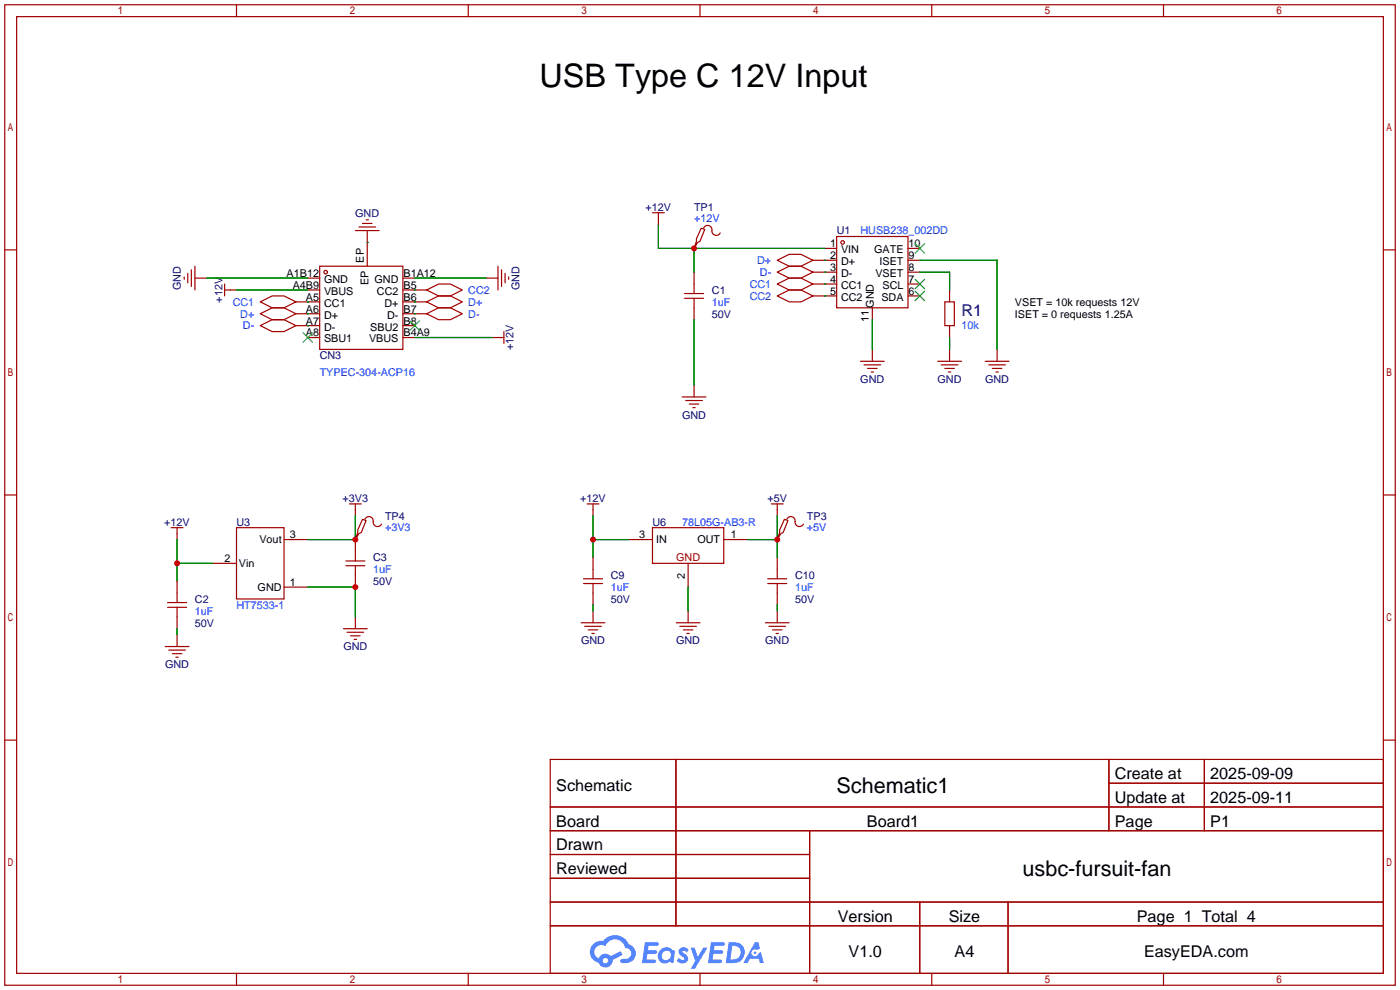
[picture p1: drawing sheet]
<svg xmlns="http://www.w3.org/2000/svg" width="299mm" height="212mm" viewBox="0 0 299 212" stroke-linecap="round" stroke-linejoin="round" font-family="sans-serif">
<g fill="none" stroke="#a10000" stroke-width=".25">
<path d="M1 1h297.2v209.6h-297.2zM3.6 3.6h292.1v204.4h-292.1zM50.5 1v2.6M100.1 1v2.6M149.6 1v2.6M199.1 1v2.6M248.7 1v2.6M1 53.4h2.6M295.7 53.4h2.5M1 105.8h2.6M295.7 105.8h2.5M1 158.2h2.6"/>
<path d="M295.7 158.2h2.5M117.6 162.3h178.1v45.7h-178.1zM117.6 172.5h178.1M117.6 177.5h178.1M144.5 162.3v35.6M173 177.5v30.5M237 162.3v15.2M237 167.4h58.7M257.4 162.3v15.2M117.6 182.6h55.4M117.6 192.8h178.1M117.6 187.7h55.4"/>
<path d="M117.6 197.9h178.1M196.6 192.8v15.2M215.4 192.8v15.2M50.5 208v2.6M100.1 208v2.6M149.6 208v2.6M199.1 208v2.6M248.7 208v2.6"/>
</g>
<g fill="#5487ff">
<path d="M145.3 202.7a1.3 1.3 0 0 1 1.9 .3l-.4 .6a.54 .54 0 0 0-.9-.2l.1 .2a1.34 1.34 0 0 1 .9 1.8 1.47 1.47 0 0 1-2.3-.1l.5-.6 .8 .5a.31 .31 0 0 0 .4-.3 .31 .31 0 0 0-.3-.4 1.12 1.12 0 0 1-.7-1.8z"/>
<path d="M147.6 202.5h.9l.6 2 1.2-2h.9l-2.7 4.6h-.9l1-1.7z"/>
<path d="M137.8 201.4h1.7a1.31 1.31 0 0 1 1.2 .2 .4 .4 0 0 1-.3 .5l-1.8 .1-.1 .9h1.6a.4 .4 0 0 1 .4 .4 .4 .4 0 0 1-.5 .4h-1.6l-.2 1.2h1.4a.46 .46 0 0 1 .5 0 .46 .46 0 0 1 .1 .5l-.4 .2h-2.6z"/>
<path d="M151.9 201.4h1.7a1.32 1.32 0 0 1 1.2 .2 .39 .39 0 0 1-.3 .5l-1.8 .1-.1 .9h1.6a.4 .4 0 0 1 .4 .4 .4 .4 0 0 1-.4 .4h-1.7l-.2 1.2h1.4a.46 .46 0 0 1 .5 0 .46 .46 0 0 1 .1 .5l-.4 .2h-2.6z"/>
<path d="M161.3 201.4h.8l.3 1.3-.6 .4a.75 .75 0 0 0-1.1 .3 .75 .75 0 0 0 .5 1 .75 .75 0 0 0 .9-.7l.5-.2 .6 2.3h-.8l-.3-.9h-1.8l-.5 .9h-1z"/>
<path d="M155.7 201.4l-.6 4.4h1.5a2.27 2.27 0 0 0 2.6-2.2 2.27 2.27 0 0 0-2.7-2.2zM156.5 202.1a1.5 1.5 0 0 1 1.8 1.6 1.5 1.5 0 0 1-1.9 1.4h-.3z"/>
<path d="M141.2 203a1.6 1.6 0 0 0-.3 2.3 1.6 1.6 0 0 0 2.3 .2l.7 .3 .3-2.4-.1-.3-.5-.1a1.58 1.58 0 0 0-2.4 0zM141.8 203.5a.98 .98 0 0 1 1.6 .4 .98 .98 0 0 1-1.1 1.3 .94 .94 0 0 1-.9-.7 .94 .94 0 0 1 .4-1z"/>
<path d="M126.8 201.8a2.37 2.37 0 0 0 1.1 4 1.54 1.54 0 0 0 1.8 1 1.54 1.54 0 0 0 1.2-1.6l2.2-1.1-.5-.8-2 1a1.57 1.57 0 0 0-2.7 .5 1.5 1.5 0 0 1-.7-2.1 1.5 1.5 0 0 1 2.2-.5 2.23 2.23 0 0 1 2.3-1.4 2.23 2.23 0 0 1 2 1.8 1.16 1.16 0 0 1 1.2 1.1 1.16 1.16 0 0 1-1.1 1.2h-.7a.47 .47 0 0 0-.5 .4 .47 .47 0 0 0 .4 .5 2.17 2.17 0 0 0 2.5-.9 2.17 2.17 0 0 0-.3-2.7l-.8-.4a3.2 3.2 0 0 0-5.5-.7l-1.1 .1zM128.8 205.3a.6 .6 0 0 1 1.2 0 .6 .6 0 0 1-1.2 0z"/>
<circle cx="161.4" cy="203.6" r=".28"/>
</g>
<g fill="none" stroke="#a10000" stroke-width=".25">
<path d="M39.4 59.2v.5M40.1 58.4v2.1M40.9 57.7v3.5M41.7 59.4h2.5M41.7 56.9v5.1M65.8 59.4h2.5M68.3 56.9h17.8v17.8h-17.8zM75.9 49.3h5.1M76.7 48.5h3.6M77.5 47.8h2M78.2 47h.5M78.5 49.3v7.6"/>
<path d="M86.1 59.4h2.5M103.9 59.4h2.5M106.4 56.9v5.1M107.2 57.7v3.5M107.9 58.4v2.1M108.7 59.2v.5M139.4 45.5h2.6M140.7 45.5v2.5M148.3 52.8v.3M148.3 58.2v4.5M149.9 48.8l.7 .2-1 2.6-.5 .2-.8 1.3 .5-1.5v-.5zM150.4 48.8a.93 .93 0 0 1 1.1-.6 .93 .93 0 0 1 .6 1.1 .94 .94 0 0 0 .7 1 .94 .94 0 0 0 1.1-.5"/>
<path d="M166.1 58.2l2.6-1.3h2.5l2.5 1.3-2.5 1.2h-2.5zM166.1 55.6l2.6-1.2h2.5l2.5 1.2-2.5 1.3h-2.5zM173.7 55.6h5.1M173.7 58.2h5.1M176.3 53.1h2.5M178.8 50.5h15.3v15.3h-15.3zM194.1 53.1h2.5M194.1 55.6h2.5M194.1 58.2h2.5M48 62h2.5M48 60.7v2.5M55.6 64.5l2.6-1.3h2.5l2.5 1.3-2.5 1.3h-2.5z"/>
<path d="M55.6 67.1l2.6-1.3h2.5l2.5 1.3-2.5 1.2h-2.5zM55.6 69.6l2.6-1.3h2.5l2.5 1.3-2.5 1.3h-2.5zM63.2 64.5h5.1M63.2 67.1h5.1M63.2 69.6h5.1M65.8 62h2.5M65.8 72.1h2.5M86.1 62h5.1M86.1 64.5h5.1M86.1 67.1h5.1M86.1 69.6h2.5M86.1 72.1h2.5"/>
<path d="M91.2 62l2.5-1.3h2.6l2.5 1.3-2.5 1.2h-2.6zM91.2 64.5l2.5-1.3h2.6l2.5 1.3-2.5 1.3h-2.6zM91.2 67.1l2.5-1.3h2.6l2.5 1.3-2.5 1.2h-2.6zM105.2 72.1h2.5M107.7 70.9v2.5M146.3 62.7h4.1M146.3 63.8h4.1M148.3 63.8v4.5M166.1 60.7l2.6-1.3h2.5l2.5 1.3-2.5 1.3h-2.5zM166.1 63.2l2.6-1.2h2.5l2.5 1.2-2.5 1.3h-2.5zM173.7 60.7h5.1M173.7 63.2h5.1"/>
<path d="M183.9 77.2h5.1M184.7 78h3.5M185.4 78.7h2.1M186.2 79.5h.5M186.4 65.8v2.5M186.4 74.7v2.5M194.1 60.7h2.5M194.1 63.2h2.5M200.4 77.2h5.1M201.2 78h3.5M201.9 64.5h2.1v5.1h-2.1zM201.9 78.7h2.1"/>
<path d="M202.7 79.5h.5M202.9 62v2.5M202.9 69.6v2.5M202.9 74.7v2.5M210.6 77.2h5M211.3 78h3.6M212.1 78.7h2M212.9 79.5h.5M213.1 74.7v2.5M145.8 84.8h5.1M146.6 85.6h3.5M147.3 86.4h2.1"/>
<path d="M148.1 87.1h.5M148.3 82.3v2.5M36.6 112.8h2.5M37.8 112.8v2.5M50.5 112.8h10.2v15.2h-10.2zM60.7 115.3h5.1M73.9 119.9h4.1M74.7 107.7h2.5M75.9 107.7v2.5M75.9 115.1v4.8M77.5 111l.7 .3-1 2.5-.5 .2-.8 1.3 .6-1.5v-.5zM78 111a.93 .93 0 0 1 1.1-.6 .93 .93 0 0 1 .7 1.1 .94 .94 0 0 0 .6 1 .94 .94 0 0 0 1.1-.5"/>
<path d="M125.5 107.7h2.5M126.7 107.7v2.5M126.7 119.1v4.6M134.4 115.3h5M139.4 112.8h15.3v7.6h-15.3zM154.7 115.3h5.1M164.8 107.7h2.6M166.1 107.7v2.5M166.1 115.1v.2M166.1 119.1v4.6M167.6 111l.8 .3-1 2.5-.5 .2-.8 1.3 .5-1.5v-.5zM168.1 111a.93 .93 0 0 1 1.2-.6 .93 .93 0 0 1 .6 1.1 .94 .94 0 0 0 .7 1 .94 .94 0 0 0 1.1-.5"/>
<path d="M35.3 138.2h5.1M35.8 128.8h4.1M35.8 129.8h4.1M36.1 138.9h3.5M36.8 139.7h2.1M37.8 124.2v4.6M37.8 129.8v4.6M37.8 135.6v2.6M45.5 120.4h5M60.7 125.5h5.1M73.4 134.4h5.1M73.9 120.9h4.1"/>
<path d="M74.2 135.1h3.5M74.9 135.9h2.1M75.7 136.7h.5M75.9 120.9v4.6M75.9 131.8v2.6M124.2 133.1h5.1M124.7 123.7h4.1M124.7 124.7h4.1M125 133.9h3.5M125.7 134.6h2.1M126.5 135.4h.5M126.7 124.7v4.6"/>
<path d="M126.7 130.6v2.5M144.5 133.1h5.1M145.3 133.9h3.5M146 134.6h2.1M146.8 135.4h.5M147.1 120.4v5.1M147.1 130.6v2.5M163.6 133.1h5.1M164.1 123.7h4M164.1 124.7h4M164.3 133.9h3.6M165.1 134.6h2"/>
<path d="M165.9 135.4h.5M166.1 124.7v4.6M166.1 130.6v2.5M37.6 140.5h.5"/>
<circle cx="69.6" cy="58.2" r=".38"/>
<circle cx="180.1" cy="51.8" r=".38"/>
</g>
<path d="M195.6 59.7l2 2M195.6 52.1l2 2M197.6 59.7l-2 2M197.6 52.1l-2 2M64.8 71.1l2 2.1M66.8 71.1l-2 2.1M87.6 68.6l2.1 2M89.7 68.6l-2.1 2M195.6 62.2l2 2.1M197.6 62.2l-2 2.1" fill="none" stroke="#3c3" stroke-width=".25"/>
<g fill="none" stroke="#008700" stroke-width=".25">
<path d="M44.2 59.4h21.6M78.5 51.8h.1M88.6 59.4h15.3M140.7 48v5.1h35.6M148.3 53.1v5.1M176.3 58.2h.1M176.3 55.6h.1M196.6 58.2h6.3v3.8M196.6 55.6h16.5v19.1M50.5 62h15.3M65.8 64.5h.1M65.8 67.1h.1"/>
<path d="M65.8 69.6h.1M88.6 62h.1M88.6 64.5h.1M88.6 67.1h.1M88.6 72.1h16.6M148.3 68.3v14M176.3 60.7h.1M176.3 63.2h.1M186.4 68.3v6.4M202.9 72.1v2.6M37.8 115.3v8.9M75.9 110.2v5.1h-10.1"/>
<path d="M126.7 115.3h7.7M126.7 110.2v8.9M159.8 115.3h6.3M166.1 110.2v8.9M37.8 120.4h7.7M37.8 134.4v1.2M65.8 125.5h10.1v6.3M126.7 129.3v1.3M147.1 125.5v5.1M166.1 129.3v1.3"/>
</g>
<g fill="#c00">
<circle cx="148.3" cy="53.1" r=".63"/>
<circle cx="37.8" cy="120.4" r=".63"/>
<circle cx="75.9" cy="115.3" r=".63"/>
<circle cx="75.9" cy="125.5" r=".63"/>
<circle cx="126.7" cy="115.3" r=".63"/>
<circle cx="166.1" cy="115.3" r=".63"/>
</g>
<text font-size="6.9" x="115.3" y="18.7">USB Type C 12V Input</text>
<g font-size="4.6">
<text x="178.8" y="169.4">Schematic1</text>
<text x="218.6" y="187.2">usbc-fursuit-fan</text>
</g>
<text font-size="3.5" fill="#000080" x="205.5" y="67.6">R1</text>
<g font-size="3.5">
<text x="238.3" y="166.5">Create at</text>
<text x="258.7" y="166.5">2025-09-09</text>
<text x="118.9" y="169.1">Schematic</text>
<text x="238.3" y="171.6">Update at</text>
<text x="258.7" y="171.6">2025-09-11</text>
<text x="118.9" y="176.7">Board</text>
<text x="185.3" y="176.7">Board1</text>
<text x="238.3" y="176.7">Page</text>
<text x="258.7" y="176.7">P1</text>
<text x="118.9" y="181.8">Drawn</text>
<text x="118.9" y="186.8">Reviewed</text>
<text x="179.1" y="197">Version</text>
<text x="202.8" y="197">Size</text>
<text x="243" y="197">Page 1 Total 4</text>
<text x="181.4" y="204.6">V1.0</text>
<text x="204" y="204.6">A4</text>
<text x="244.5" y="204.6">EasyEDA.com</text>
</g>
<g font-size="2.3" fill="#000080">
<text x="75.9" y="46.3">GND</text>
<text x="138" y="45">+12V</text>
<text x="148.3" y="45">TP1</text>
<text x="178.8" y="50.1">U1</text>
<text x="38.7" y="62" transform="rotate(-90 38.7 62)">GND</text>
<text x="47.5" y="64.7" transform="rotate(-90 47.5 64.7)">+12V</text>
<text x="111" y="62" transform="rotate(-90 111 62)">GND</text>
<text x="152.1" y="62.8">C1</text>
<text x="152.1" y="67.9">50V</text>
<text x="68.3" y="76.8">CN3</text>
<text x="109.8" y="74.9" transform="rotate(-90 109.8 74.9)">+12V</text>
<text x="183.9" y="81.8">GND</text>
<text x="200.4" y="81.8">GND</text>
<text x="210.5" y="81.8">GND</text>
<text x="145.8" y="89.5">GND</text>
<text x="73.2" y="107.2">+3V3</text>
<text x="124" y="107.2">+12V</text>
<text x="164" y="107.2">+5V</text>
<text x="35.1" y="112.3">+12V</text>
<text x="50.5" y="112.3">U3</text>
<text x="82.3" y="111">TP4</text>
<text x="139.4" y="112.3">U6</text>
<text x="172.5" y="111">TP3</text>
<text x="79.8" y="119.9">C3</text>
<text x="79.8" y="125">50V</text>
<text x="130.6" y="123.7">C9</text>
<text x="169.9" y="123.7">C10</text>
<text x="41.7" y="128.8">C2</text>
<text x="130.6" y="128.8">50V</text>
<text x="169.9" y="128.8">50V</text>
<text x="41.7" y="133.9">50V</text>
<text x="124.2" y="137.7">GND</text>
<text x="144.5" y="137.7">GND</text>
<text x="163.6" y="137.7">GND</text>
<text x="35.3" y="142.8">GND</text>
<text x="73.4" y="139">GND</text>
</g>
<g font-size="2.3" fill="#00f">
<text x="148.3" y="47.5">+12V</text>
<text x="183.9" y="50.1">HUSB238_002DD</text>
<text x="161.8" y="56.4">D+</text>
<text x="162.4" y="59">D-</text>
<text x="49.7" y="65.3">CC1</text>
<text x="100.1" y="62.8">CC2</text>
<text x="100.1" y="65.3">D+</text>
<text x="152.1" y="65.3">1uF</text>
<text x="160.2" y="61.5">CC1</text>
<text x="160.2" y="64.1">CC2</text>
<text x="51.3" y="67.9">D+</text>
<text x="51.9" y="70.4">D-</text>
<text x="100.1" y="67.9">D-</text>
<text x="205.5" y="70.4">10k</text>
<text x="68.3" y="80.3">TYPEC-304-ACP16</text>
<text x="82.3" y="113.6">+3V3</text>
<text x="145.8" y="112.3">78L05G-AB3-R</text>
<text x="172.5" y="113.6">+5V</text>
<text x="79.8" y="122.5">1uF</text>
<text x="41.7" y="131.4">1uF</text>
<text x="50.5" y="130.1">HT7533-1</text>
<text x="130.6" y="126.3">1uF</text>
<text x="169.9" y="126.3">1uF</text>
</g>
<g font-size="2.3">
<text x="177.4" y="52.9">1</text>
<text x="194.2" y="52.9">10</text>
<text x="61.3" y="59.2">A1B12</text>
<text x="77.8" y="56.1" transform="rotate(-90 77.8 56.1)">EP</text>
<text x="86.2" y="59.2">B1A12</text>
<text x="177.4" y="55.4">2</text>
<text x="177.4" y="57.9">3</text>
<text x="179.8" y="54.1">VIN</text>
<text x="179.8" y="56.7">D+</text>
<text x="179.8" y="59.2">D-</text>
<text x="186.8" y="54.1">GATE</text>
<text x="187.1" y="59.2">VSET</text>
<text x="188" y="56.7">ISET</text>
<text x="194.2" y="57.9">8</text>
<text x="194.2" y="55.4">9</text>
<text x="62.6" y="61.7">A4B9</text>
<text x="65.4" y="64.3">A5</text>
<text x="69.3" y="60.5">GND</text>
<text x="69.3" y="63">VBUS</text>
<text x="69.3" y="65.6">CC1</text>
<text x="78.8" y="61" transform="rotate(-90 78.8 61)">EP</text>
<text x="80" y="60.5">GND</text>
<text x="80.5" y="63">CC2</text>
<text x="82.2" y="65.6">D+</text>
<text x="86.2" y="64.3">B6</text>
<text x="86.2" y="61.7">B5</text>
<text x="177.4" y="60.5">4</text>
<text x="177.4" y="63">5</text>
<text x="179.8" y="61.7">CC1</text>
<text x="179.8" y="64.3">CC2</text>
<text x="186.7" y="65.8" transform="rotate(-90 186.7 65.8)">GND</text>
<text x="188.4" y="64.3">SDA</text>
<text x="188.6" y="61.7">SCL</text>
<text x="194.2" y="63">6</text>
<text x="194.2" y="60.5">7</text>
<text x="216.9" y="65.3">VSET = 10k requests 12V</text>
<text x="65.4" y="66.8">A6</text>
<text x="65.4" y="69.4">A7</text>
<text x="65.4" y="71.9">A8</text>
<text x="69.3" y="68.1">D+</text>
<text x="69.3" y="70.6">D-</text>
<text x="79.1" y="70.6">SBU2</text>
<text x="82.7" y="68.1">D-</text>
<text x="86.2" y="71.9">B4A9</text>
<text x="86.2" y="69.4">B8</text>
<text x="86.2" y="66.8">B7</text>
<text x="185.7" y="68.8" transform="rotate(-90 185.7 68.8)">11</text>
<text x="216.9" y="67.9">ISET = 0 requests 1.25A</text>
<text x="69.3" y="73.2">SBU1</text>
<text x="78.9" y="73.2">VBUS</text>
<text x="55.4" y="116.1">Vout</text>
<text x="62" y="115.1">3</text>
<text x="136.6" y="115.1">3</text>
<text x="140.2" y="116.1">IN</text>
<text x="149" y="116.1">OUT</text>
<text x="156.2" y="115.1">1</text>
<text x="48" y="120.2">2</text>
<text x="51.1" y="121.2">Vin</text>
<text x="62" y="125.2">1</text>
<text x="146.3" y="123.7" transform="rotate(-90 146.3 123.7)">2</text>
<text x="55.1" y="126.3">GND</text>
</g>
<text font-size="2.3" fill="#a00000" x="144.5" y="119.9">GND</text>
</svg>
